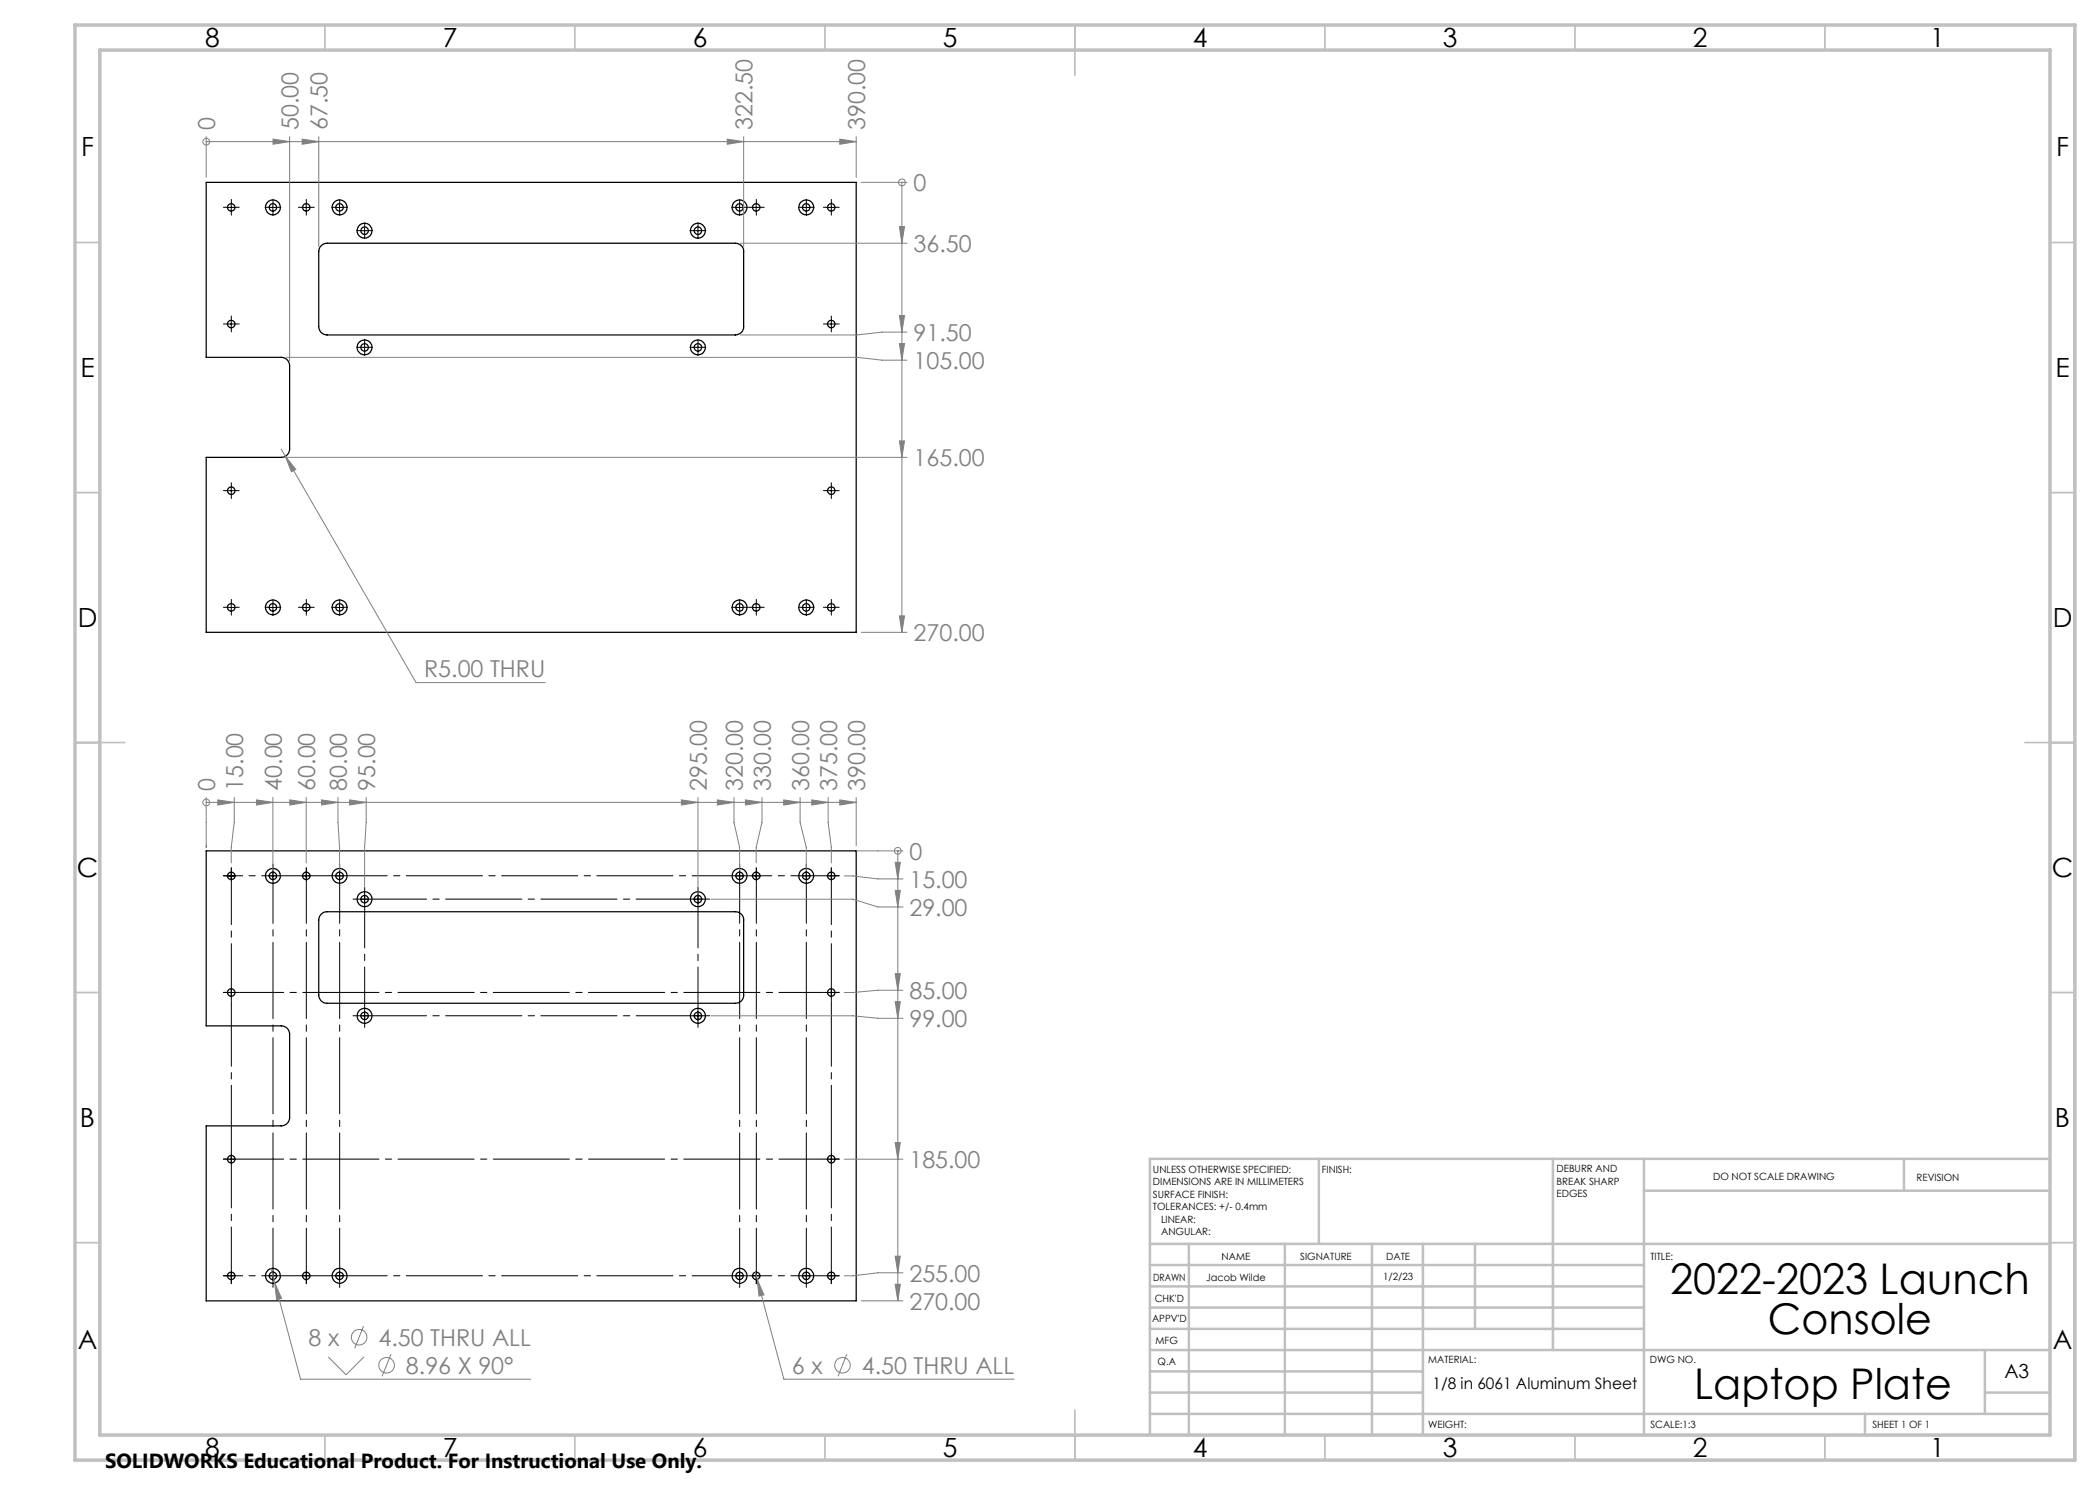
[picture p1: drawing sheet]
<svg xmlns="http://www.w3.org/2000/svg" width="420mm" height="297mm" viewBox="0 0 420 297" stroke-linecap="round" stroke-linejoin="round" font-family="sans-serif">
<g fill="none" stroke="#000" stroke-width=".25">
<path d="M41.2 36.5h130v90h-130v-35h15a1.69 1.69 0 0 0 1.7-1.7v-16.7a1.69 1.69 0 0 0-1.7-1.6h-15zM64.2 49.1l.6-.3 .6-.2h81.7a1.63 1.63 0 0 1 1.6 1.7v15a1.63 1.63 0 0 1-1.6 1.7h-81.7a1.69 1.69 0 0 1-1.7-1.7v-15l.2-.6zM41.2 170.2h130v90h-130v-35h15a1.69 1.69 0 0 0 1.7-1.7v-16.7a1.69 1.69 0 0 0-1.7-1.6h-15zM64.2 182.8a1.4 1.4 0 0 1 1.2-.5h81.7a1.63 1.63 0 0 1 1.6 1.7v15a1.57 1.57 0 0 1-1.6 1.7h-81.7a1.63 1.63 0 0 1-1.7-1.7v-15l.2-.6z"/>
<circle cx="46.3" cy="41.5" r=".75"/>
<circle cx="54.6" cy="41.5" r="1.49"/>
<circle cx="54.6" cy="41.5" r=".75"/>
<circle cx="61.3" cy="41.5" r=".75"/>
<circle cx="67.9" cy="41.5" r="1.49"/>
<circle cx="67.9" cy="41.5" r=".75"/>
<circle cx="72.9" cy="46.1" r="1.49"/>
<circle cx="72.9" cy="46.1" r=".75"/>
<circle cx="139.6" cy="46.1" r=".74"/>
<circle cx="139.6" cy="46.1" r="1.49"/>
<circle cx="147.9" cy="41.5" r=".74"/>
<circle cx="147.9" cy="41.5" r="1.5"/>
<circle cx="151.2" cy="41.5" r=".75"/>
<circle cx="161.2" cy="41.5" r=".74"/>
<circle cx="161.2" cy="41.5" r="1.5"/>
<circle cx="166.3" cy="41.5" r=".74"/>
<circle cx="46.3" cy="64.8" r=".75"/>
<circle cx="72.9" cy="69.5" r="1.5"/>
<circle cx="72.9" cy="69.5" r=".76"/>
<circle cx="139.6" cy="69.5" r=".75"/>
<circle cx="139.6" cy="69.5" r="1.5"/>
<circle cx="166.3" cy="64.8" r=".74"/>
<circle cx="46.3" cy="98.1" r=".75"/>
<circle cx="166.3" cy="98.1" r=".74"/>
<circle cx="46.3" cy="121.5" r=".76"/>
<circle cx="54.6" cy="121.5" r=".76"/>
<circle cx="54.6" cy="121.5" r="1.49"/>
<circle cx="61.2" cy="121.5" r=".76"/>
<circle cx="67.9" cy="121.5" r=".76"/>
<circle cx="67.9" cy="121.5" r="1.49"/>
<circle cx="147.9" cy="121.5" r=".75"/>
<circle cx="147.9" cy="121.5" r="1.5"/>
<circle cx="151.2" cy="121.5" r=".76"/>
<circle cx="161.2" cy="121.5" r=".75"/>
<circle cx="161.3" cy="121.5" r="1.5"/>
<circle cx="166.2" cy="121.5" r=".75"/>
<circle cx="46.3" cy="175.2" r=".75"/>
<circle cx="54.6" cy="175.2" r="1.49"/>
<circle cx="54.6" cy="175.2" r=".75"/>
<circle cx="61.3" cy="175.2" r=".75"/>
<circle cx="67.9" cy="175.2" r="1.49"/>
<circle cx="67.9" cy="175.2" r=".75"/>
<circle cx="72.9" cy="179.8" r="1.5"/>
<circle cx="72.9" cy="179.8" r=".75"/>
<circle cx="139.6" cy="179.8" r=".74"/>
<circle cx="139.6" cy="179.8" r="1.5"/>
<circle cx="147.9" cy="175.2" r=".74"/>
<circle cx="147.9" cy="175.2" r="1.5"/>
<circle cx="151.3" cy="175.2" r=".75"/>
<circle cx="161.3" cy="175.2" r=".74"/>
<circle cx="161.3" cy="175.2" r="1.5"/>
<circle cx="166.3" cy="175.2" r=".74"/>
<circle cx="46.3" cy="198.5" r=".75"/>
<circle cx="166.3" cy="198.5" r=".74"/>
<circle cx="72.9" cy="203.2" r="1.5"/>
<circle cx="72.9" cy="203.2" r=".76"/>
<circle cx="139.6" cy="203.2" r=".75"/>
<circle cx="139.6" cy="203.2" r="1.5"/>
<circle cx="46.3" cy="231.8" r=".75"/>
<circle cx="166.3" cy="231.8" r=".74"/>
<circle cx="46.3" cy="255.2" r=".76"/>
<circle cx="54.6" cy="255.2" r=".76"/>
<circle cx="54.6" cy="255.2" r="1.49"/>
<circle cx="61.2" cy="255.2" r=".76"/>
<circle cx="67.9" cy="255.2" r=".76"/>
<circle cx="67.9" cy="255.2" r="1.49"/>
<circle cx="147.9" cy="255.2" r=".75"/>
<circle cx="147.9" cy="255.2" r="1.5"/>
<circle cx="151.2" cy="255.2" r=".76"/>
<circle cx="161.2" cy="255.2" r=".75"/>
<circle cx="161.3" cy="255.2" r="1.5"/>
<circle cx="166.2" cy="255.2" r=".75"/>
</g>
<g fill="none" stroke="#808080" stroke-width=".2">
<path d="M41.2 28.3h.1M41.2 27.3v8.2M41.2 28.3h130M54.6 27.8l3.3 .5-3.3 .6zM57.9 27.3v44.8M60.4 27.8l3.3 .5-3.3 .6zM63.7 27.3v22M145.5 27.8l3.2 .5-3.2 .6zM148.7 27.3v22M168 27.8l3.2 .5-3.2 .6zM171.2 27.3v8.2M172.3 36.5h9.1"/>
<path d="M180.4 36.5h.1M180.4 36.5v90M148.1 48.6h33.3M179.9 45.3h1l-.5 3.3zM57.3 71.5h114.1l5 .5h5M179.9 63.1h1l-.5 3.3zM179.9 68.7h1l-.5 3.3zM181.4 66.4h-5l-5 .6h-23.3M56.2 89.8l.9 1.5M57.1 91.3l2.1 2.6-.9 .5zM57.1 91.3l26.1 45.2h25.8M57.3 91.5h124.1"/>
<path d="M179.9 88.2h1l-.5 3.3zM172.3 126.5h9.1M179.9 123.2h1l-.5 3.3zM41.2 159.5v10M43.6 160l3.2 .5-3.2 .5zM46.8 159.5v5l-.6 5v3.1M51.3 160l3.3 .5-3.3 .5zM54.6 159.5v14.7M58 160l3.2 .5-3.2 .5zM61.2 159.5v13.1M64.3 160l3.3 .5-3.3 .5zM67.6 159.5v5l.3 5v4.7"/>
<path d="M69.9 160l3.3 .5-3.3 .5zM73.2 159.5v5l-.3 5v7.8M136.3 160l3.3 .5-3.3 .5zM139.6 159.5v19.4M143.5 160l3.3 .5-3.3 .5zM146.8 159.5v5l1.1 5v4.7M149.1 160l3.3 .5-3.3 .5zM152.4 159.5v5l-1.2 5v3.1M156.7 160l3.3 .5-3.3 .5zM160 159.5v5l1.3 5v4.7M162.3 160l3.3 .5-3.3 .5zM165.6 159.5v5l.7 5v3.1"/>
<path d="M168 160l3.2 .5-3.2 .5zM171.2 159.5v9.7M41.2 160.5h.1M41.2 160.5h130M142.2 179.8h28.4l5 1.6h5M168.8 175.2h1.8l5 .6h5M171.2 170.2h9.4M179 172.5h1.1l-.5 3.3zM179 178.1h1.1l-.5 3.3zM179.6 170.2h.1M179.6 170.2v90M179 194.7h1.1l-.5 3.3z"/>
<path d="M180.6 198h-5l-5 .5h-1.8M142.2 203.2h28.4l5 .5h5M179 200.3h1.1l-.5 3.4zM168.8 231.8h11.8M179 228.5h1.1l-.5 3.3zM54.2 253.7l5.9 22.1h46.1M55 256.6l1.3 3.1-1 .2zM151.1 254.5l5.7 21.3h46M151.4 255.9l1.4 3.1-1 .2zM179 251.2h1.1l-.5 3.4zM179 256.9h1.1l-.5 3.3zM180.6 254.6h-5l-5 .6h-1.8"/>
<path d="M65.7 271.4l3.5 3.6 3.6-3.6M72.7 265.2l-1.8 4.5M78.2 270.8l-1.8 4.5M169.4 270.8l-1.8 4.5M172.3 260.2h8.3"/>
<circle cx="41.2" cy="28.3" r=".67"/>
<circle cx="180.4" cy="36.5" r=".69"/>
<circle cx="41.2" cy="160.5" r=".67"/>
<circle cx="179.6" cy="170.2" r=".68"/>
<circle cx="71.8" cy="267.5" r="1.56"/>
<circle cx="77.3" cy="273.1" r="1.56"/>
<circle cx="168.5" cy="273.1" r="1.56"/>
</g>
<g fill="none" stroke="#000" stroke-width=".2" stroke-dasharray="15.2 1.3 1.3 1.3">
<path d="M45.4 41.5h-.7M46.3 40.6v-.7M46.3 42.3v.7M47.1 41.5h.7M53.8 41.5h-.8M54.6 40.6v-.7M54.6 42.3v.7M55.4 41.5h.8M60.4 41.5h-.7M61.3 40.6v-.7M61.3 42.3v.7M62.1 41.5h.7"/>
<path d="M67.1 41.5h-.8M67.9 40.6v-.7M67.9 42.3v.7M68.8 41.5h.7M72.1 46.1h-.8M72.9 45.3v-.8M72.9 47v.7M73.8 46.1h.7M138.8 46.1h-.8M139.6 45.3v-.8M139.6 47v.7M140.4 46.1h.8"/>
<path d="M147.1 41.5h-.8M147.9 40.6v-.7M147.9 42.3v.7M148.8 41.5h.7M150.4 41.5h-.7M151.3 40.6v-.7M151.3 42.3v.7M152.1 41.5h.7M160.4 41.5h-.7M161.3 40.6v-.7M161.3 42.3v.7M162.1 41.5h.7"/>
<path d="M165.4 41.5h-.7M166.3 40.6v-.7M166.3 42.3v.7M167.1 41.5h.7M45.4 64.8h-.7M46.3 64v-.8M46.3 65.6v.8M47.1 64.8h.7M72.1 69.5h-.8M72.9 68.6v-.7M72.9 70.3v.7M73.8 69.5h.7"/>
<path d="M138.8 69.5h-.8M139.6 68.6v-.7M139.6 70.3v.7M140.4 69.5h.8M165.4 64.8h-.7M166.3 64v-.8M166.3 65.6v.8M167.1 64.8h.7M45.4 98.1h-.7M46.3 97.3v-.8M46.3 99v.7M47.1 98.1h.7"/>
<path d="M165.4 98.1h-.7M166.3 97.3v-.8M166.3 99v.7M167.1 98.1h.7M45.4 121.5h-.7M46.3 120.6v-.7M46.3 122.3v.7M47.1 121.5h.7M53.8 121.5h-.8M54.6 120.6v-.7M54.6 122.3v.7M55.4 121.5h.8"/>
<path d="M60.4 121.5h-.7M61.3 120.6v-.7M61.3 122.3v.7M62.1 121.5h.7M67.1 121.5h-.8M67.9 120.6v-.7M67.9 122.3v.7M68.8 121.5h.7M147.1 121.5h-.8M147.9 120.6v-.7M147.9 122.3v.7M148.8 121.5h.7"/>
<path d="M150.4 121.5h-.7M151.3 120.6v-.7M151.3 122.3v.7M152.1 121.5h.7M160.4 121.5h-.7M161.3 120.6v-.7M161.3 122.3v.7M162.1 121.5h.7M165.4 121.5h-.7M166.3 120.6v-.7M166.3 122.3v.7M167.1 121.5h.7"/>
<path d="M45.4 175.2h-.7M46.3 174.3v-.7M46.3 176v.7M47.1 175.2h.7M53.8 175.2h-.8M54.6 174.3v-.7M54.6 176v.7M54.6 175.2v-.9M54.6 175.2h-.8M54.6 175.2v.8M54.6 175.2h.8M54.6 173.5v-.7"/>
<path d="M55.4 175.2h.8M56.3 175.2h3.3M60.4 175.2h-.7M61.3 174.3v-.7M61.3 176v.7M61.3 175.2v-.9M61.3 175.2h-.9M61.3 175.2v.8M61.3 175.2h.8M62.1 175.2h.7M62.9 175.2h3.4M67.1 175.2h-.8"/>
<path d="M67.9 174.3v-.7M67.9 176v.7M67.9 175.2v-.9M67.9 175.2h-.8M67.9 175.2v.8M67.9 175.2h.9M67.9 173.5v-.7M68.8 175.2h.7M71.3 179.8h-.7M72.1 179.8h-.8M72.9 179v-.8M72.9 179.8v-.8"/>
<path d="M72.9 179.8h-.8M72.9 179.8v.9M72.9 179.8h.9M72.9 178.2v-.7M73.8 179.8h.7M138.8 179.8h-.8M139.6 179v-.8M139.6 179.8v-.8M139.6 179.8h-.8M139.6 179.8v.9M139.6 179.8h.8M139.6 178.2v-.7"/>
<path d="M140.4 179.8h.8M141.3 179.8h.6M147.1 175.2h-.8M147.9 174.3v-.7M147.9 176v.7M147.9 175.2v-.9M147.9 175.2h-.8M147.9 175.2v.8M147.9 175.2h.9M147.9 173.5v-.7M148.8 175.2h.7M150.4 175.2h-.7"/>
<path d="M151.3 174.3v-.7M151.3 176v.7M151.3 175.2v-.9M151.3 175.2h-.9M151.3 175.2v.8M151.3 175.2h.8M152.1 175.2h.7M160.4 175.2h-.7M161.3 174.3v-.7M161.3 176v.7M161.3 175.2v-.9M161.3 175.2h-.9"/>
<path d="M161.3 175.2v.8M161.3 175.2h.8M161.3 173.5v-.7M162.1 175.2h.7M162.9 175.2h1.7M165.4 175.2h-.7M166.3 174.3v-.7M166.3 176v.7M166.3 175.2v-.9M166.3 175.2h-.9M166.3 175.2v.8M166.3 175.2h.8"/>
<path d="M167.1 175.2h.7M45.4 198.5h-.7M46.3 197.7v-.8M46.3 199.3v.8M46.3 198.5v-.8M46.3 198.5h-.9M46.3 198.5v.8M46.3 198.5h.8M47.1 198.5h.7M72.9 180.7v.7M139.6 180.7v.7M165.4 198.5h-.7"/>
<path d="M166.3 197.7v-.8M166.3 199.3v.8M166.3 198.5v-.8M166.3 198.5h-.9M166.3 198.5v.8M166.3 198.5h.8M167.1 198.5h.7M71.3 203.2h-.7M72.1 203.2h-.8M72.9 202.3v-.7M72.9 204v.7M72.9 203.2v-.9"/>
<path d="M72.9 203.2h-.8M72.9 203.2v.8M72.9 203.2h.9M72.9 204.8v.7M73.8 203.2h.7M138.8 203.2h-.8M139.6 202.3v-.7M139.6 204v.7M139.6 203.2v-.9M139.6 203.2h-.8M139.6 203.2v.8M139.6 203.2h.8"/>
<path d="M139.6 204.8v.7M140.4 203.2h.8M141.3 203.2h.6M45.4 231.8h-.7M46.3 231v-.8M46.3 232.7v.7M46.3 231.8v-.8M46.3 231.8h-.9M46.3 231.8v.9M46.3 231.8h.8M47.1 231.8h.7M165.4 231.8h-.7"/>
<path d="M166.3 231v-.8M166.3 232.7v.7M166.3 231.8v-.8M166.3 231.8h-.9M166.3 231.8v.9M166.3 231.8h.8M167.1 231.8h.7M45.4 255.2h-.7M46.3 254.3v-.7M46.3 256v.7M46.3 255.2v-.9M46.3 255.2h-.9"/>
<path d="M46.3 255.2v.8M46.3 255.2h.8M47.1 255.2h.7M53.8 255.2h-.8M54.6 254.3v-.7M54.6 256v.7M54.6 255.2v-.9M54.6 255.2h-.8M54.6 255.2v.8M54.6 255.2h.8M54.6 256.8v.7M55.4 255.2h.8"/>
<path d="M56.3 255.2h3.3M60.4 255.2h-.7M61.3 254.3v-.7M61.3 256v.7M61.3 255.2v-.9M61.3 255.2h-.9M61.3 255.2v.8M61.3 255.2h.8M62.1 255.2h.7M62.9 255.2h3.4M67.1 255.2h-.8M67.9 254.3v-.7"/>
<path d="M67.9 256v.7M67.9 255.2v-.9M67.9 255.2h-.8M67.9 255.2v.8M67.9 255.2h.9M67.9 256.8v.7M68.8 255.2h.7M147.1 255.2h-.8M147.9 254.3v-.7M147.9 256v.7M147.9 255.2v-.9M147.9 255.2h-.8"/>
<path d="M147.9 255.2v.8M147.9 255.2h.9M147.9 256.8v.7M148.8 255.2h.7M150.4 255.2h-.7M151.3 254.3v-.7M151.3 256v.7M151.3 255.2v-.9M151.3 255.2h-.9M151.3 255.2v.8M151.3 255.2h.8M152.1 255.2h.7"/>
<path d="M160.4 255.2h-.7M161.3 254.3v-.7M161.3 256v.7M161.3 255.2v-.9M161.3 255.2h-.9M161.3 255.2v.8M161.3 255.2h.8M161.3 256.8v.7M162.1 255.2h.7M162.9 255.2h1.7M165.4 255.2h-.7M166.3 254.3v-.7"/>
<path d="M166.3 256v.7M166.3 255.2v-.9M166.3 255.2h-.9M166.3 255.2v.8M166.3 255.2h.8M167.1 255.2h.7"/>
</g>
<path d="M47.9 175.2h5M47.9 255.2h5" fill="none" stroke="#000" stroke-width=".2" stroke-dasharray="15.2 1.3 1.3 1.3" stroke-dashoffset="14.6"/>
<path d="M69.6 175.2h76.7M54.6 253.5v-76.7M61.3 253.5v-76.7M67.9 253.5v-76.7M69.6 255.2h76.7M147.9 253.5v-76.7M151.3 253.5v-76.7M161.3 253.5v-76.7" fill="none" stroke="#000" stroke-width=".2" stroke-dasharray="15.2 1.3 1.3 1.3" stroke-dashoffset="7.4"/>
<path d="M152.9 175.2h6.7M152.9 255.2h6.7" fill="none" stroke="#000" stroke-width=".2" stroke-dasharray="15.2 1.3 1.3 1.3" stroke-dashoffset="13.8"/>
<path d="M74.6 179.8h63.3M74.6 203.2h63.3" fill="none" stroke="#000" stroke-width=".2" stroke-dasharray="15.2 1.3 1.3 1.3" stroke-dashoffset="4.5"/>
<path d="M46.3 196.8v-20M166.3 196.8v-20M72.9 201.5v-20M139.6 201.5v-20M46.3 253.5v-20M166.3 253.5v-20" fill="none" stroke="#000" stroke-width=".2" stroke-dasharray="15.2 1.3 1.3 1.3" stroke-dashoffset="7.1"/>
<path d="M47.9 198.5h116.7M47.9 231.8h116.7" fill="none" stroke="#000" stroke-width=".2" stroke-dasharray="15.2 1.3 1.3 1.3" stroke-dashoffset="6.4"/>
<path d="M46.3 230.2v-30M166.3 230.2v-30" fill="none" stroke="#000" stroke-width=".2" stroke-dasharray="15.2 1.3 1.3 1.3" stroke-dashoffset="2.1"/>
<g fill="none" stroke="#000" stroke-width=".2">
<path d="M45.4 41.5h1.7M46.2 40.6v1.7M53.8 41.5h1.6M54.6 40.6v1.7M60.4 41.5h1.7M61.2 40.6v1.7M67.1 41.5h1.7M67.9 40.6v1.7M72.1 46.1h1.6M72.9 45.3v1.7M138.7 46.1h1.7M139.6 45.3v1.7"/>
<path d="M147.1 41.5h1.6M147.9 40.6v1.7M150.4 41.5h1.7M151.2 40.6v1.7M160.4 41.5h1.7M161.3 40.6v1.7M165.4 41.5h1.7M166.3 40.6v1.7M45.4 64.8h1.7M46.2 64v1.6M72.1 69.5h1.6M72.9 68.6v1.7"/>
<path d="M138.7 69.5h1.7M139.6 68.6v1.7M165.4 64.8h1.7M166.3 64v1.6M45.4 98.1h1.7M46.2 97.3v1.7M165.4 98.1h1.7M166.3 97.3v1.7M45.4 121.5h1.7M46.2 120.6v1.7M53.8 121.5h1.6M54.6 120.6v1.7"/>
<path d="M60.4 121.5h1.7M61.2 120.6v1.7M67.1 121.5h1.7M67.9 120.6v1.7M147.1 121.5h1.6M147.9 120.6v1.7M150.4 121.5h1.7M151.2 120.6v1.7M160.4 121.5h1.7M161.3 120.6v1.7M165.4 121.5h1.7M166.3 120.6v1.7"/>
<path d="M45.4 175.2h1.7M46.2 174.3v1.7M53.8 175.2h1.6M54.6 174.3v1.7M60.4 175.2h1.7M61.2 174.3v1.7M67.1 175.2h1.7M67.9 174.3v1.7M72.1 179.8h1.6M72.9 179v1.7M138.7 179.8h1.7M139.6 179v1.7"/>
<path d="M147.1 175.2h1.6M147.9 174.3v1.7M150.4 175.2h1.7M151.2 174.3v1.7M160.4 175.2h1.7M161.3 174.3v1.7M165.4 175.2h1.7M166.3 174.3v1.7M45.4 198.5h1.7M46.2 197.7v1.7M165.4 198.5h1.7M166.3 197.7v1.7"/>
<path d="M72.1 203.2h1.6M72.9 202.3v1.7M138.7 203.2h1.7M139.6 202.3v1.7M45.4 231.8h1.7M46.2 231v1.7M165.4 231.8h1.7M166.3 231v1.7M45.4 255.2h1.7M46.2 254.3v1.7M53.8 255.2h1.6M54.6 254.3v1.7"/>
<path d="M60.4 255.2h1.7M61.2 254.3v1.7M67.1 255.2h1.7M67.9 254.3v1.7M147.1 255.2h1.6M147.9 254.3v1.7M150.4 255.2h1.7M151.2 254.3v1.7M160.4 255.2h1.7M161.3 254.3v1.7M165.4 255.2h1.7M166.3 254.3v1.7"/>
</g>
<g fill="none" stroke="#c0c0c0" stroke-width=".35">
<path d="M65 5v5M115 5v5M165 5v5M215 5v10M265 5v5M315 5v5M365 5v5M15 48.5h5M410 48.5h5M15 98.5h5M410 98.5h5M15 148.5h10"/>
<path d="M405 148.5h10M15 198.5h5M410 198.5h5M15 248.5h5M410 248.5h5M65 287v5M115 287v5M165 287v5M215 282v10M265 287v5M315 287v5M365 287v5"/>
</g>
<g fill="none" stroke="#c0c0c0" stroke-width=".5">
<path d="M263.8 231.8v17M310.6 231.8v38.2M328.8 231.8v55.2M328.8 238.2h81.2M380.8 231.8v6.4M410 231.8h-180v55.2M230 248.8h180M230 257.3h98.8M230 253h98.8M237.8 248.8v38.2M257 248.8v38.2M274.4 248.8v38.2"/>
<path d="M284.6 248.8v38.2M295 248.8v17M230 265.8h98.8M230 261.5h98.8M230 278.5h54.6M230 274.3h54.6M230 270h180M397 278.5h13M397 270v12.8M230 282.8h180M373 282.8v4.2"/>
</g>
<path d="M15 5h400v287h-400zM20 10h390v277h-390z" fill="none" stroke="#c0c0c0" stroke-width=".7"/>
<g fill="#808080">
<path d="M179.9 45.3h1l-.5 3.3zM179.9 63.1h1l-.5 3.3zM179.9 68.7h1l-.5 3.3zM179.9 88.2h1l-.5 3.3zM179.9 123.2h1l-.5 3.3zM179 172.5h1.1l-.5 3.3zM179 194.7h1.1l-.5 3.3zM179 178.1h1.1l-.5 3.3zM179 200.3h1.1l-.5 3.4zM179 228.5h1.1l-.5 3.3zM179 251.2h1.1l-.5 3.4zM179 256.9h1.1l-.5 3.3z"/>
<path d="M54.6 27.8l3.3 .5-3.3 .6zM60.4 27.8l3.3 .5-3.3 .6zM145.5 27.8l3.2 .5-3.2 .6zM168 27.8l3.2 .5-3.2 .6zM43.6 160l3.2 .5-3.2 .5zM58 160l3.2 .5-3.2 .5zM51.3 160l3.3 .5-3.3 .5zM64.3 160l3.3 .5-3.3 .5zM143.5 160l3.3 .5-3.3 .5zM156.7 160l3.3 .5-3.3 .5zM162.3 160l3.3 .5-3.3 .5zM168 160l3.2 .5-3.2 .5zM149.1 160l3.3 .5-3.3 .5zM136.3 160l3.3 .5-3.3 .5zM69.9 160l3.3 .5-3.3 .5z"/>
<path d="M57.1 91.3l1.2 3.1 .9-.5zM55 256.6l.3 3.3 1-.2zM151.4 255.9l.4 3.3 1-.2z"/>
</g>
<g font-size="8.5">
<text x="334.1" y="258.8">2022-2023 Launch</text>
<text x="353.6" y="266.9">Console</text>
<text x="338.8" y="279.7">Laptop Plate</text>
</g>
<g font-size="5.3">
<text x="41" y="9.5">8</text>
<text x="88.5" y="9.5">7</text>
<text x="138.5" y="9.5">6</text>
<text x="188.5" y="9.5">5</text>
<text x="238.5" y="9.5">4</text>
<text x="288.5" y="9.5">3</text>
<text x="338.5" y="9.5">2</text>
<text x="386" y="9.5">1</text>
<text x="16.2" y="31.3">F</text>
<text x="411.2" y="31.3">F</text>
<text x="16.1" y="75.5">E</text>
<text x="411.1" y="75.5">E</text>
<text x="15.5" y="125.5">D</text>
<text x="410.5" y="125.5">D</text>
<text x="15.4" y="175.5">C</text>
<text x="410.4" y="175.5">C</text>
<text x="16" y="225.5">B</text>
<text x="411" y="225.5">B</text>
<text x="15.5" y="269.8">A</text>
<text x="410.5" y="269.8">A</text>
<text x="41" y="291.5">8</text>
<text x="88.5" y="291.5">7</text>
<text x="138.5" y="291.5">6</text>
<text x="188.5" y="291.5">5</text>
<text x="238.5" y="291.5">4</text>
<text x="288.5" y="291.5">3</text>
<text x="338.5" y="291.5">2</text>
<text x="386" y="291.5">1</text>
</g>
<g font-size="4.7" fill="#808080">
<text x="43" y="26" transform="rotate(-90 43 26)">0</text>
<text x="59.7" y="26" transform="rotate(-90 59.7 26)">50.00</text>
<text x="65.5" y="26" transform="rotate(-90 65.5 26)">67.50</text>
<text x="150.5" y="26" transform="rotate(-90 150.5 26)">322.50</text>
<text x="173" y="26" transform="rotate(-90 173 26)">390.00</text>
<text x="182.7" y="38.2">0</text>
<text x="182.7" y="50.4">36.50</text>
<text x="182.7" y="68.2">91.50</text>
<text x="182.7" y="73.8">105.00</text>
<text x="182.7" y="93.2">165.00</text>
<text x="182.7" y="128.2">270.00</text>
<text x="84.8" y="135.5">R5.00 THRU</text>
<text x="43" y="158.2" transform="rotate(-90 43 158.2)">0</text>
<text x="48.6" y="158.2" transform="rotate(-90 48.6 158.2)">15.00</text>
<text x="56.4" y="158.2" transform="rotate(-90 56.4 158.2)">40.00</text>
<text x="63" y="158.2" transform="rotate(-90 63 158.2)">60.00</text>
<text x="69.4" y="158.2" transform="rotate(-90 69.4 158.2)">80.00</text>
<text x="75" y="158.2" transform="rotate(-90 75 158.2)">95.00</text>
<text x="141.4" y="158.2" transform="rotate(-90 141.4 158.2)">295.00</text>
<text x="148.6" y="158.2" transform="rotate(-90 148.6 158.2)">320.00</text>
<text x="154.2" y="158.2" transform="rotate(-90 154.2 158.2)">330.00</text>
<text x="161.8" y="158.2" transform="rotate(-90 161.8 158.2)">360.00</text>
<text x="167.4" y="158.2" transform="rotate(-90 167.4 158.2)">375.00</text>
<text x="173" y="158.2" transform="rotate(-90 173 158.2)">390.00</text>
<text x="181.9" y="171.9">0</text>
<text x="181.9" y="177.5">15.00</text>
<text x="181.9" y="183.1">29.00</text>
<text x="181.9" y="199.8">85.00</text>
<text x="181.9" y="205.4">99.00</text>
<text x="181.9" y="233.6">185.00</text>
<text x="181.9" y="256.3">255.00</text>
<text x="181.9" y="261.9">270.00</text>
<text x="61.7" y="269.1">8 x</text>
<text x="75.7" y="269.1">4.50 THRU ALL</text>
<text x="81.2" y="274.7">8.96 X 90°</text>
<text x="158.4" y="274.7">6 x</text>
<text x="172.4" y="274.7">4.50 THRU ALL</text>
</g>
<text font-size="4.1" x="21" y="293.7">SOLIDWORKS Educational Product. For Instructional Use Only.</text>
<text font-size="3.9" x="400.9" y="275.5">A3</text>
<text font-size="3.2" x="286.5" y="277.9">1/8 in 6061 Aluminum Sheet</text>
<g font-size="2">
<text x="230.6" y="234.6">UNLESS OTHERWISE SPECIFIED:</text>
<text x="230.6" y="237.1">DIMENSIONS ARE IN MILLIMETERS</text>
<text x="230.6" y="239.6">SURFACE FINISH:</text>
<text x="264.4" y="234.6">FINISH:</text>
<text x="311.3" y="234.5">DEBURR AND</text>
<text x="311.3" y="237">BREAK SHARP</text>
<text x="311.3" y="239.5">EDGES</text>
<text x="342.6" y="236">DO NOT SCALE DRAWING</text>
<text x="383.3" y="236.2">REVISION</text>
<text x="230.6" y="242.1">TOLERANCES: +/- 0.4mm</text>
<text x="232.2" y="244.6">LINEAR:</text>
<text x="232.2" y="247.1">ANGULAR:</text>
<text x="244.3" y="252">NAME</text>
<text x="260" y="251.9">SIGNATURE</text>
<text x="277.2" y="251.9">DATE</text>
<text x="330.1" y="251.9">TITLE:</text>
<text x="230.6" y="256.1">DRAWN</text>
<text x="241.2" y="256.1">Jacob Wilde</text>
<text x="276.6" y="255.9">1/2/23</text>
<text x="230.9" y="260.3">CHK'D</text>
<text x="230.4" y="264.4">APPV'D</text>
<text x="231.1" y="268.8">MFG</text>
<text x="231.5" y="273">Q.A</text>
<text x="285.6" y="272.5">MATERIAL:</text>
<text x="330" y="272.5">DWG NO.</text>
<text x="285.6" y="285.5">WEIGHT:</text>
<text x="330.1" y="285.6">SCALE:1:3</text>
<text x="374.5" y="285.6">SHEET 1 OF 1</text>
</g>
</svg>
